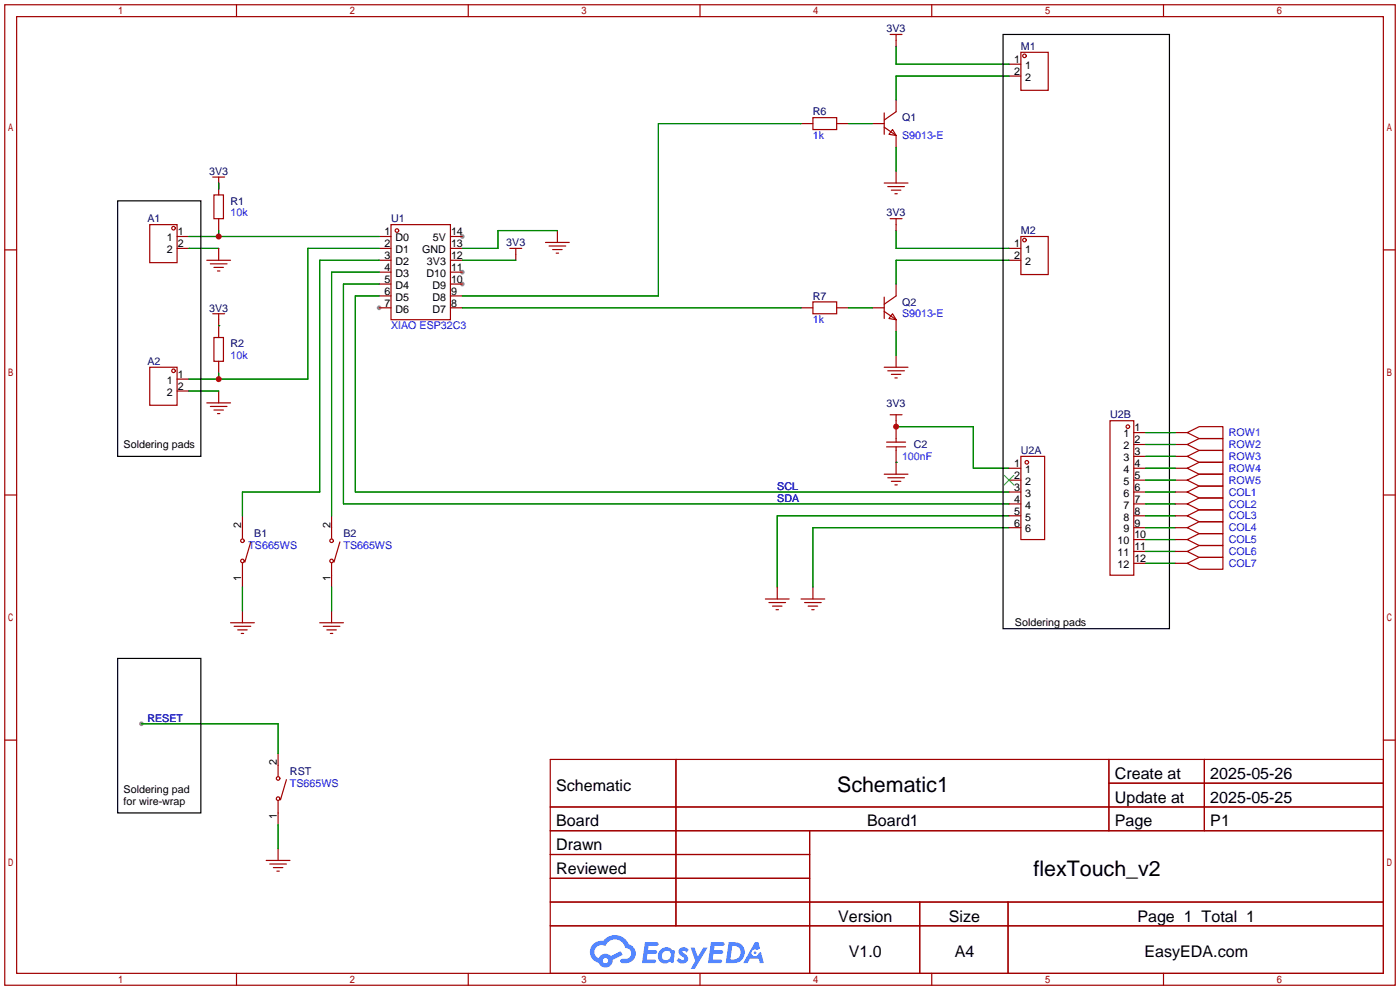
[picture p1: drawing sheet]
<svg xmlns="http://www.w3.org/2000/svg" width="299mm" height="212mm" viewBox="0 0 299 212" stroke-linecap="round" stroke-linejoin="round" font-family="sans-serif">
<g fill="#999">
<circle cx="81" cy="65.8" r=".51"/>
<circle cx="98.8" cy="60.7" r=".51"/>
<circle cx="98.8" cy="58.2" r=".51"/>
<circle cx="98.8" cy="50.5" r=".51"/>
<circle cx="30.2" cy="154.7" r=".51"/>
</g>
<g fill="none" stroke="#a10000" stroke-width=".25">
<path d="M1 1h297.2v209.6h-297.2zM3.6 3.6h292.1v204.4h-292.1zM50.5 1v2.6M100.1 1v2.6M149.6 1v2.6M199.1 1v2.6M248.7 1v2.6M1 53.4h2.6M295.7 53.4h2.5M1 105.8h2.6M295.7 105.8h2.5M1 158.2h2.6"/>
<path d="M295.7 158.2h2.5M117.6 162.3h178.1v45.7h-178.1zM117.6 172.5h178.1M117.6 177.5h178.1M144.5 162.3v35.6M173 177.5v30.5M237 162.3v15.2M237 167.4h58.7M257.4 162.3v15.2M117.6 182.6h55.4M117.6 192.8h178.1M117.6 187.7h55.4"/>
<path d="M117.6 197.9h178.1M196.6 192.8v15.2M215.4 192.8v15.2M50.5 208v2.6M100.1 208v2.6M149.6 208v2.6M199.1 208v2.6M248.7 208v2.6"/>
</g>
<g fill="#5487ff">
<path d="M145.3 202.7a1.3 1.3 0 0 1 1.9 .3l-.4 .6a.54 .54 0 0 0-.9-.2l.1 .2a1.34 1.34 0 0 1 .9 1.8 1.47 1.47 0 0 1-2.3-.1l.5-.6 .8 .5a.31 .31 0 0 0 .4-.3 .31 .31 0 0 0-.3-.4 1.12 1.12 0 0 1-.7-1.8z"/>
<path d="M147.6 202.5h.9l.6 2 1.2-2h.9l-2.7 4.6h-.9l1-1.7z"/>
<path d="M137.8 201.4h1.7a1.31 1.31 0 0 1 1.2 .2 .4 .4 0 0 1-.3 .5l-1.8 .1-.1 .9h1.6a.4 .4 0 0 1 .4 .4 .4 .4 0 0 1-.5 .4h-1.6l-.2 1.2h1.4a.46 .46 0 0 1 .5 0 .46 .46 0 0 1 .1 .5l-.4 .2h-2.6z"/>
<path d="M151.9 201.4h1.7a1.32 1.32 0 0 1 1.2 .2 .39 .39 0 0 1-.3 .5l-1.8 .1-.1 .9h1.6a.4 .4 0 0 1 .4 .4 .4 .4 0 0 1-.4 .4h-1.7l-.2 1.2h1.4a.46 .46 0 0 1 .5 0 .46 .46 0 0 1 .1 .5l-.4 .2h-2.6z"/>
<path d="M161.3 201.4h.8l.3 1.3-.6 .4a.75 .75 0 0 0-1.1 .3 .75 .75 0 0 0 .5 1 .75 .75 0 0 0 .9-.7l.5-.2 .6 2.3h-.8l-.3-.9h-1.8l-.5 .9h-1z"/>
<path d="M155.7 201.4l-.6 4.4h1.5a2.27 2.27 0 0 0 2.6-2.2 2.27 2.27 0 0 0-2.7-2.2zM156.5 202.1a1.5 1.5 0 0 1 1.8 1.6 1.5 1.5 0 0 1-1.9 1.4h-.3z"/>
<path d="M141.2 203a1.6 1.6 0 0 0-.3 2.3 1.6 1.6 0 0 0 2.3 .2l.7 .3 .3-2.4-.1-.3-.5-.1a1.58 1.58 0 0 0-2.4 0zM141.8 203.5a.98 .98 0 0 1 1.6 .4 .98 .98 0 0 1-1.1 1.3 .94 .94 0 0 1-.9-.7 .94 .94 0 0 1 .4-1z"/>
<path d="M126.8 201.8a2.37 2.37 0 0 0 1.1 4 1.54 1.54 0 0 0 1.8 1 1.54 1.54 0 0 0 1.2-1.6l2.2-1.1-.5-.8-2 1a1.57 1.57 0 0 0-2.7 .5 1.5 1.5 0 0 1-.7-2.1 1.5 1.5 0 0 1 2.2-.5 2.23 2.23 0 0 1 2.3-1.4 2.23 2.23 0 0 1 2 1.8 1.16 1.16 0 0 1 1.2 1.1 1.16 1.16 0 0 1-1.1 1.2h-.7a.47 .47 0 0 0-.5 .4 .47 .47 0 0 0 .4 .5 2.17 2.17 0 0 0 2.5-.9 2.17 2.17 0 0 0-.3-2.7l-.8-.4a3.2 3.2 0 0 0-5.5-.7l-1.1 .1zM128.8 205.3a.6 .6 0 0 1 1.2 0 .6 .6 0 0 1-1.2 0z"/>
<circle cx="161.4" cy="203.6" r=".28"/>
</g>
<g fill="none" stroke="#a10000" stroke-width=".25">
<path d="M190.2 7.4h2.6M191.5 7.4v2.5M215.6 13.7h2.6M215.6 16.3h2.6M218.2 11.2h5.8v8.1h-5.8zM45.5 37.8h2.5M46.7 37.8v3.9M171.2 26.4h2.5M173.7 25.1h5.1v2.6h-5.1zM178.8 26.4h2.6M186.4 26.4h2.6M189 24.1v4.6"/>
<path d="M189 27.2l2.5 1.8M189 39.1h5.1M189.7 39.9h3.6M190.8 27.7l.7 1.3-1.5-.3zM191.5 21.3v2.6l-2.5 1.8M191.5 29v2.5M191.5 36.6v2.5M32 48h5.8v8.1h-5.8zM37.8 50.5h2.6M37.8 53.1h2.6M44.2 55.6h5.1M45 56.4h3.5"/>
<path d="M45.7 41.7h2.1v5h-2.1zM45.7 57.2h2.1M46.5 57.9h.5M46.7 46.7v2.6M46.7 53.1v2.5M81 50.5h2.6M81 53.1h2.6M81 55.6h2.6M81 58.2h2.6M83.6 48h12.7v20.3h-12.7zM96.3 50.5h2.5M96.3 53.1h2.5"/>
<path d="M96.3 55.6h2.5M96.3 58.2h2.5M109 53.1h2.5M110.2 53.1v2.5M116.6 51.8h5.1M117.3 52.6h3.6M118.1 53.3h2M118.9 54.1h.5M119.1 49.3v2.5M190.2 46.7h2.6M190.5 40.6h2M191.3 41.4h.5"/>
<path d="M191.5 46.7v2.6M215.6 53.1h2.6M215.6 55.6h2.6M218.2 50.5h5.8v8.2h-5.8zM32 78.5h5.8v8.1h-5.8zM45.5 67.1h2.5M45.7 72.1h2.1v5.1h-2.1zM46.7 67.1v5M46.7 77.2v2.6M81 60.7h2.6M81 63.2h2.6M81 65.8h2.6"/>
<path d="M96.3 60.7h2.5M96.3 63.2h2.5M96.3 65.8h2.5M171.2 65.8h2.5M173.7 64.5h5.1v2.6h-5.1zM178.8 65.8h2.6M186.4 65.8h2.6M189 63.5v4.6M189 66.5l2.5 1.8M189 78.5h5.1M189.7 79.2h3.6M190.8 67.1l.7 1.2-1.5-.2z"/>
<path d="M191.5 60.7v2.5l-2.5 1.8M191.5 68.3v2.6M191.5 75.9v2.6M37.8 81h2.6M37.8 83.6h2.6M44.2 86.1h5.1M45 86.9h3.5M45.7 87.6h2.1M46.5 88.4h.5M46.7 83.6v2.5M189.5 95.5h4M189.5 94.5h4"/>
<path d="M190.2 88.6h2.6M190.5 80h2M191.3 80.8h.5M191.5 88.6v5.9M191.5 95.5v5.8M218.2 97.5h5.1v17.8h-5.1zM237.2 89.9h5.1v33h-5.1zM242.3 92.5h2.6M242.3 95h2.6M242.3 97.5h2.6M251.2 92.5h2.5M251.2 95h2.5"/>
<path d="M251.2 97.5h2.5M253.7 92.5l2.6-1.3h5.1v2.5h-5.1zM253.7 95l2.6-1.3h5.1v2.6h-5.1zM253.7 97.5l2.6-1.2h5.1v2.5h-5.1zM51.8 110.2v4.9M53.6 115.8l-1.3 4.3M70.9 110.2v4.9M72.6 115.8l-1.2 4.3M189 101.3h5.1M189.7 102.1h3.6M190.5 102.9h2M191.3 103.6h.5"/>
<path d="M215.6 100.1h2.6M215.6 102.6h2.6M215.6 105.2h2.6M215.6 107.7h2.6M215.6 110.2h2.6M215.6 112.8h2.6M242.3 100.1h2.6M242.3 102.6h2.6M242.3 105.2h2.6M242.3 107.7h2.6M242.3 110.2h2.6M242.3 112.8h2.6"/>
<path d="M242.3 115.3h2.6M242.3 117.9h2.6M251.2 100.1h2.5M251.2 102.6h2.5M251.2 105.2h2.5M251.2 107.7h2.5M251.2 110.2h2.5M251.2 112.8h2.5M251.2 115.3h2.5M251.2 117.9h2.5M253.7 100.1l2.6-1.3h5.1v2.5h-5.1zM253.7 102.6l2.6-1.3h5.1v2.6h-5.1z"/>
<path d="M253.7 105.2l2.6-1.3h5.1v2.5h-5.1zM253.7 107.7l2.6-1.3h5.1v2.6h-5.1zM253.7 110.2l2.6-1.2h5.1v2.5h-5.1zM253.7 112.8l2.6-1.3h5.1v2.5h-5.1zM253.7 115.3l2.6-1.3h5.1v2.6h-5.1zM253.7 117.9l2.6-1.3h5.1v2.5h-5.1zM49.3 133.1h5.1M50 133.9h3.6M50.8 134.6h2M51.6 135.4h.5M51.8 120.4v5.1M51.8 130.6v2.5"/>
<path d="M68.3 133.1h5.1M69.1 133.9h3.5M69.8 134.6h2.1M70.6 135.4h.5M70.9 120.4v5.1M70.9 130.6v2.5M163.6 128h5.1M164.3 128.8h3.6M165.1 129.5h2M165.9 130.3h.5M166.1 125.5v2.5M171.2 128h5.1"/>
<path d="M172 128.8h3.5M172.7 129.5h2.1M173.5 130.3h.5M173.7 125.5v2.5M242.3 120.4h2.6M251.2 120.4h2.5M253.7 120.4l2.6-1.3h5.1v2.6h-5.1zM59.4 171.2v5.1M59.4 161v4.9M61.2 166.6l-1.3 4.3M56.9 183.9h5.1M57.7 184.7h3.5"/>
<path d="M58.4 185.4h2.1M59.2 186.2h.5M59.4 181.4v2.5"/>
<circle cx="218.9" cy="11.9" r=".38"/>
<circle cx="37.1" cy="48.8" r=".38"/>
<circle cx="84.8" cy="49.3" r=".38"/>
<circle cx="218.9" cy="51.3" r=".38"/>
<circle cx="37.1" cy="79.2" r=".38"/>
<circle cx="219.5" cy="98.8" r=".38"/>
<circle cx="241" cy="91.2" r=".38"/>
<circle cx="51.8" cy="115.6" r=".38"/>
<circle cx="51.8" cy="119.9" r=".38"/>
<circle cx="70.9" cy="115.6" r=".38"/>
<circle cx="70.9" cy="119.9" r=".38"/>
<circle cx="59.4" cy="170.7" r=".38"/>
<circle cx="59.4" cy="166.4" r=".38"/>
</g>
<g fill="none" stroke="#008700" stroke-width=".25">
<path d="M191.5 9.9v3.8h24.1M215.6 16.3h-24.1v5M46.7 39.1v1.3M171.2 26.4h-30.5v36.8h-41.9M181.4 26.4h5M191.5 31.5v5.1M40.4 53.1h6.3M40.4 50.5h40.6M46.7 49.3v1.2M81 55.6h-12.7v49.6h-16.5v5M81 53.1h-15.2v27.9h-25.4M81 58.2h-10.1v52"/>
<path d="M98.8 55.6h11.4M119.1 49.3h-12.7v3.8h-7.6M191.5 49.3v3.8h24.1M215.6 55.6h-24.1v5.1M46.7 69.6h.1M46.7 79.8v1.2M81 63.2h-5.1v42h139.7M81 60.7h-7.6v47h142.2M98.8 65.8h72.4M181.4 65.8h5M191.5 70.9v5M40.4 83.6h6.3"/>
<path d="M191.5 98.8h.1M191.5 91.2h16.5v8.9h7.6M244.9 92.5h6.3M244.9 95h6.3M244.9 97.5h6.3M215.6 110.2h-49.5v15.3M215.6 112.8h-41.9v12.7M244.9 110.2h6.3M244.9 100.1h6.3M244.9 107.7h6.3M244.9 105.2h6.3M244.9 112.8h6.3"/>
<path d="M244.9 117.9h6.3M244.9 115.3h6.3M244.9 102.6h6.3M51.8 125.5v5.1M70.9 125.5v5.1M244.9 120.4h6.3M30.2 154.7h29.2v6.3M59.4 176.3v5.1"/>
</g>
<path d="M214.4 7.4h35.5v127h-35.5zM25.1 42.9h17.8v54.6h-17.8zM25.1 140.7h17.8v33h-17.8z" fill="none" stroke="#000" stroke-width=".25"/>
<path d="M214.6 101.6l2.1 2M216.7 101.6l-2.1 2" fill="none" stroke="#3c3" stroke-width=".25"/>
<g fill="#c00">
<circle cx="191.5" cy="91.2" r=".63"/>
<circle cx="46.7" cy="50.5" r=".63"/>
<circle cx="46.7" cy="81" r=".63"/>
</g>
<g font-size="4.6">
<text x="178.9" y="169.3">Schematic1</text>
<text x="220.9" y="187.1">flexTouch_v2</text>
</g>
<g font-size="3.4">
<text x="238.3" y="166.5">Create at</text>
<text x="258.7" y="166.5">2025-05-26</text>
<text x="118.9" y="169">Schematic</text>
<text x="238.3" y="171.6">Update at</text>
<text x="258.7" y="171.6">2025-05-25</text>
<text x="118.9" y="176.6">Board</text>
<text x="185.3" y="176.6">Board1</text>
<text x="238.3" y="176.6">Page</text>
<text x="258.7" y="176.6">P1</text>
<text x="118.9" y="181.7">Drawn</text>
<text x="118.9" y="186.8">Reviewed</text>
<text x="179.1" y="197">Version</text>
<text x="202.8" y="197">Size</text>
<text x="243.1" y="197">Page 1 Total 1</text>
<text x="181.4" y="204.6">V1.0</text>
<text x="204" y="204.6">A4</text>
<text x="244.6" y="204.6">EasyEDA.com</text>
</g>
<g font-size="2.3" fill="#000080">
<text x="189.5" y="6.9">3V3</text>
<text x="218.2" y="10.7">M1</text>
<text x="173.7" y="24.7">R6</text>
<text x="192.8" y="25.9">Q1</text>
<text x="44.7" y="37.4">3V3</text>
<text x="31.5" y="47.5">A1</text>
<text x="49.3" y="43.7">R1</text>
<text x="83.6" y="47.5">U1</text>
<text x="189.5" y="46.3">3V3</text>
<text x="108.2" y="52.6">3V3</text>
<text x="218.2" y="50.1">M2</text>
<text x="173.7" y="64">R7</text>
<text x="192.8" y="65.3">Q2</text>
<text x="44.7" y="66.6">3V3</text>
<text x="49.3" y="74.2">R2</text>
<text x="31.5" y="78">A2</text>
<text x="189.5" y="86.9">3V3</text>
<text x="237.2" y="89.4">U2B</text>
<text x="195.3" y="95.8">C2</text>
<text x="218.2" y="97.1">U2A</text>
<text x="54.4" y="114.8">B1</text>
<text x="73.4" y="114.8">B2</text>
<text x="62" y="165.6">RST</text>
</g>
<g font-size="2.3">
<text x="216.8" y="13.5">1</text>
<text x="216.8" y="16">2</text>
<text x="219.1" y="14.7">1</text>
<text x="219.1" y="17.3">2</text>
<text x="35.6" y="51.6">1</text>
<text x="38" y="50.3">1</text>
<text x="38" y="52.8">2</text>
<text x="82.2" y="50.3">1</text>
<text x="82.2" y="52.8">2</text>
<text x="84.5" y="51.6">D0</text>
<text x="92.5" y="51.6">5V</text>
<text x="96.4" y="52.8">13</text>
<text x="96.4" y="50.3">14</text>
<text x="216.8" y="52.8">1</text>
<text x="35.6" y="54.1">2</text>
<text x="82.2" y="55.4">3</text>
<text x="82.2" y="57.9">4</text>
<text x="84.5" y="54.1">D1</text>
<text x="84.5" y="56.6">D2</text>
<text x="84.5" y="59.2">D3</text>
<text x="90.2" y="54.1">GND</text>
<text x="91.1" y="59.2">D10</text>
<text x="91.3" y="56.6">3V3</text>
<text x="96.4" y="57.9">11</text>
<text x="96.4" y="55.4">12</text>
<text x="216.8" y="55.4">2</text>
<text x="219.1" y="54.1">1</text>
<text x="219.1" y="56.6">2</text>
<text x="82.2" y="60.5">5</text>
<text x="82.2" y="63">6</text>
<text x="82.2" y="65.5">7</text>
<text x="84.5" y="61.7">D4</text>
<text x="84.5" y="64.3">D5</text>
<text x="92.4" y="64.3">D8</text>
<text x="92.4" y="61.7">D9</text>
<text x="96.4" y="65.5">8</text>
<text x="96.4" y="63">9</text>
<text x="96.4" y="60.5">10</text>
<text x="84.5" y="66.8">D6</text>
<text x="92.4" y="66.8">D7</text>
<text x="35.6" y="82">1</text>
<text x="38" y="80.8">1</text>
<text x="38" y="83.3">2</text>
<text x="35.6" y="84.6">2</text>
<text x="26.4" y="95.8">Soldering pads</text>
<text x="240.1" y="93.5">1</text>
<text x="242.4" y="92.2">1</text>
<text x="242.4" y="94.7">2</text>
<text x="216.8" y="99.8">1</text>
<text x="219.1" y="101.1">1</text>
<text x="240.1" y="96">2</text>
<text x="240.1" y="98.6">3</text>
<text x="240.1" y="101.1">4</text>
<text x="242.4" y="97.3">3</text>
<text x="242.4" y="99.8">4</text>
<text x="216.8" y="102.4">2</text>
<text x="216.8" y="104.9">3</text>
<text x="216.8" y="107.4">4</text>
<text x="219.1" y="103.6">2</text>
<text x="219.1" y="106.2">3</text>
<text x="240.1" y="103.6">5</text>
<text x="240.1" y="106.2">6</text>
<text x="242.4" y="102.4">5</text>
<text x="242.4" y="104.9">6</text>
<text x="242.4" y="107.4">7</text>
<text x="51.6" y="112.8" transform="rotate(-90 51.6 112.8)">2</text>
<text x="70.6" y="112.8" transform="rotate(-90 70.6 112.8)">2</text>
<text x="216.8" y="110">5</text>
<text x="216.8" y="112.5">6</text>
<text x="219.1" y="108.7">4</text>
<text x="219.1" y="111.3">5</text>
<text x="219.1" y="113.8">6</text>
<text x="240.1" y="108.7">7</text>
<text x="240.1" y="111.3">8</text>
<text x="240.1" y="113.8">9</text>
<text x="242.4" y="110">8</text>
<text x="242.4" y="112.5">9</text>
<text x="238.8" y="116.3">10</text>
<text x="238.8" y="118.9">11</text>
<text x="242.4" y="115.1">10</text>
<text x="242.4" y="117.6">11</text>
<text x="51.6" y="124.2" transform="rotate(-90 51.6 124.2)">1</text>
<text x="70.6" y="124.2" transform="rotate(-90 70.6 124.2)">1</text>
<text x="238.8" y="121.4">12</text>
<text x="242.4" y="120.1">12</text>
<text x="216.9" y="133.9">Soldering pads</text>
<text x="59.2" y="163.6" transform="rotate(-90 59.2 163.6)">2</text>
<text x="26.4" y="169.4">Soldering pad</text>
<text x="26.4" y="172">for wire-wrap</text>
<text x="59.2" y="175" transform="rotate(-90 59.2 175)">1</text>
</g>
<g font-size="2.3" fill="#00f">
<text x="173.7" y="29.7">1k</text>
<text x="192.8" y="29.7">S9013-E</text>
<text x="49.3" y="46.3">10k</text>
<text x="83.6" y="70.4">XIAO ESP32C3</text>
<text x="173.7" y="69.1">1k</text>
<text x="192.8" y="67.8">S9013-E</text>
<text x="49.3" y="76.7">10k</text>
<text x="262.6" y="93.2">ROW1</text>
<text x="262.6" y="95.8">ROW2</text>
<text x="192.8" y="98.3">100nF</text>
<text x="262.6" y="98.3">ROW3</text>
<text x="262.6" y="100.9">ROW4</text>
<text x="166.1" y="107.2">SDA</text>
<text x="166.1" y="104.7">SCL</text>
<text x="262.6" y="103.4">ROW5</text>
<text x="262.6" y="105.9">COL1</text>
<text x="262.6" y="108.5">COL2</text>
<text x="262.6" y="111">COL3</text>
<text x="262.6" y="113.6">COL4</text>
<text x="53.1" y="117.4">TS665WS</text>
<text x="73.4" y="117.4">TS665WS</text>
<text x="262.6" y="116.1">COL5</text>
<text x="262.6" y="118.6">COL6</text>
<text x="262.6" y="121.2">COL7</text>
<text x="31.5" y="154.2">RESET</text>
<text x="62" y="168.2">TS665WS</text>
</g>
</svg>
